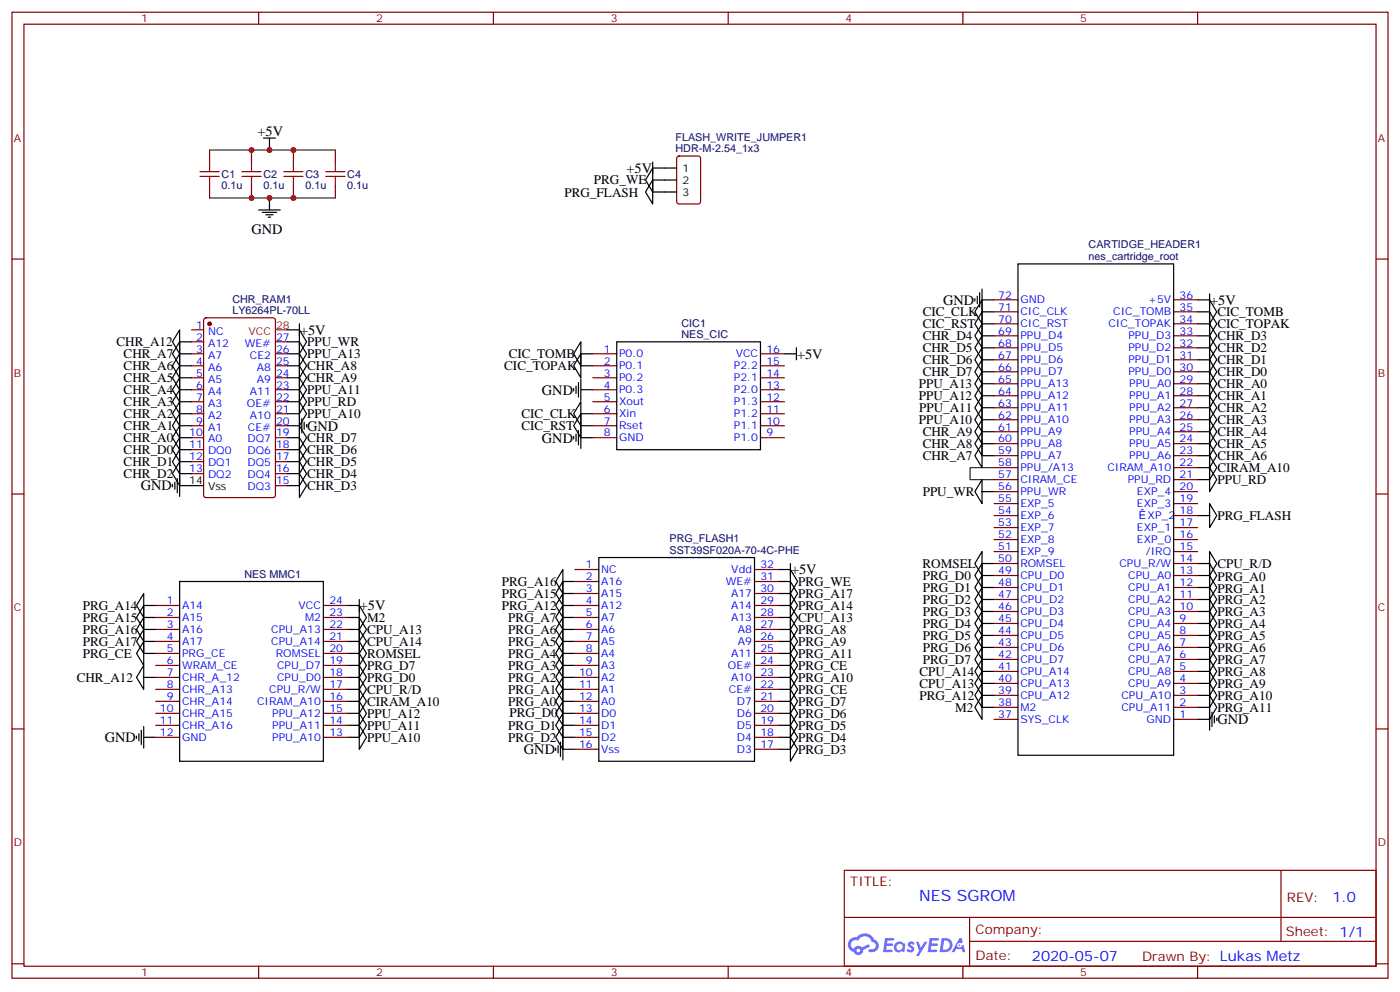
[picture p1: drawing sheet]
<svg xmlns="http://www.w3.org/2000/svg" width="412mm" height="292mm" viewBox="0 0 412 292" stroke-linecap="round" stroke-linejoin="round" font-family="sans-serif">
<g fill="none" stroke="#870000" stroke-width=".35">
<path d="M3.5 3.6h405.4v284.3h-405.4zM7.1 7.1h398.2v277.3h-398.2zM76.2 3.6v3.5M145.3 3.6v3.5M214.5 3.6v3.5M283.6 3.6v3.5M352.8 3.6v3.5M3.5 76.3h3.6M405.3 76.3h3.6M3.5 145.4h3.6M405.3 145.4h3.6M3.5 214.6h3.6"/>
<path d="M405.3 214.6h3.6M248.7 256.2h156.6v28.2h-156.6zM377.3 256.2v20.9M248.7 270h156.5M285.6 277.1h119.6M285.6 270v14.1M3.5 283.7h3.6M76.2 284.4v3.5M145.3 284.4v3.5M214.5 284.4v3.5M283.6 284.4v3.5M352.8 284.4v3.5"/>
<path d="M405.3 283.7h3.6"/>
</g>
<g fill="#5487ff">
<path d="M267.7 277.4a1.22 1.22 0 0 1 1.7 .2l-.4 .6a.47 .47 0 0 0-.3-.4 .47 .47 0 0 0-.5 .2l.1 .2a1.14 1.14 0 0 1 .8 1.8 1.14 1.14 0 0 1-1.9 0l-.2-.2 .5-.6 .7 .4a.29 .29 0 0 0 .3-.2 .29 .29 0 0 0-.2-.3 1.04 1.04 0 0 1-.6-1.7z"/>
<path d="M260.7 276.1h2.4l.3 .2-.2 .5-1.8 .1-.1 .8h1.5l.3 .4-.3 .3h-1.6l-.2 1.1 1.7 .1 .2 .3-.2 .3-2.6 .1z"/>
<path d="M273.8 276.1h2.4l.3 .2-.1 .5-1.8 .1-.2 .8h1.6l.3 .4-.4 .3h-1.6l-.1 1.1 1.7 .1 .2 .3-.2 .3-2.6 .1z"/>
<path d="M282.6 276.1h.7l.3 1.3-.6 .3a.69 .69 0 0 0-1 .3 .69 .69 0 0 0 .4 .9 .69 .69 0 0 0 .9-.6l.5-.2 .6 2.2h-.8l-.2-.9h-1.8l-.5 .9h-.8z"/>
<path d="M269.8 277.2h.8l.6 1.8 1.1-1.8h.9l-2.6 4.2h-.8l.9-1.6z"/>
<path d="M277.4 276.1l-.6 4.2h1.3a2.11 2.11 0 0 0 2.5-2.1 2.11 2.11 0 0 0-2.5-2.1zM278.1 276.8a1.39 1.39 0 0 1 1.7 1.5 1.39 1.39 0 0 1-1.8 1.2h-.3z"/>
<path d="M263.7 277.7a1.54 1.54 0 0 0-.1 2.2 1.54 1.54 0 0 0 2.2 .1l.6 .3 .3-2.3-.2-.3h-.4a1.49 1.49 0 0 0-2.4 0zM264 278.7a.94 .94 0 0 1 1.8 0 .94 .94 0 0 1-1.8 0z"/>
<path d="M250.4 276.5a2.18 2.18 0 0 0 1.1 3.7 1.44 1.44 0 0 0 1.6 .9 1.44 1.44 0 0 0 1.2-1.5l2-1-.5-.7-1.9 1a1.47 1.47 0 0 0-2.4 .4 1.39 1.39 0 0 1-.7-1.9 1.39 1.39 0 0 1 2-.5 2.12 2.12 0 0 1 2.2-1.3 2.12 2.12 0 0 1 1.9 1.7 1.14 1.14 0 0 1 1.1 1.4 1.14 1.14 0 0 1-1.7 .7 .43 .43 0 0 0-.5 .4 .43 .43 0 0 0 .4 .5 1.98 1.98 0 0 0 2.5-1.3 1.98 1.98 0 0 0-1.2-2.5 3.1 3.1 0 0 0-5.3-.7l-.9 .1zM252.3 279.8a.55 .55 0 0 1 1.1 0 .55 .55 0 0 1-1.1 0z"/>
<circle cx="282.6" cy="278.2" r=".26"/>
</g>
<path d="M61.7 44.2h37.1M61.7 58.3h37.1M292.8 137.7h-7v3.5h7" fill="none" stroke="#008700" stroke-width=".35"/>
<g fill="none" stroke="#000" stroke-width=".35">
<path d="M77.6 40.6h3.5M79.4 40.6v3.6M79.4 58.3v3.5M192.3 53v7l-2.2-3.5zM192.3 49.5v7l-2.2-3.5zM192.3 56.5h7M192.3 49.5h7M192.3 47.7v3.5M192.3 53h7M76.2 61.8h6.3M77.3 62.5h4.2M78.3 63.2h2.1"/>
<path d="M79 63.9h.7M299.9 77.7h45.8v144.6h-45.8zM52.9 97.1v7l-2.1-3.5zM84.7 97.1h3.5M88.2 97.1l2.1 3.5-2.1 3.5zM88.2 95.3v3.5M287.2 87.9v.7M287.9 87.2v2.1M288.6 86.1v4.3M289.3 91.8v7l-2.1-3.5zM289.3 88.3v7l-2.1-3.5zM289.3 98.8v7.1l-2.1-3.5z"/>
<path d="M289.3 95.3v7.1l-2.1-3.6zM289.3 95.3h3.5M289.3 91.8h3.5M289.3 88.3h3.5M289.3 85.1v6.3M289.3 98.8h3.5M352.8 95.3h3.5M352.8 91.8h3.5M352.8 88.3h3.5M352.8 98.8h3.5M356.3 91.8l2.1 3.5-2.1 3.5zM356.3 88.3l2.1 3.5-2.1 3.5z"/>
<path d="M356.3 98.8l2.1 3.6-2.1 3.5zM356.3 95.3l2.1 3.5-2.1 3.6zM356.3 86.5v3.5M52.9 118.3v7l-2.1-3.5zM52.9 114.7v7.1l-2.1-3.5zM52.9 111.2v7.1l-2.1-3.6zM52.9 107.7v7l-2.1-3.5zM52.9 104.1v7.1l-2.1-3.5zM52.9 100.6v7.1l-2.1-3.6zM52.9 104.1h3.5M52.9 118.3h3.5M52.9 114.7h3.5"/>
<path d="M52.9 111.2h3.5M52.9 107.7h3.5M52.9 100.6h3.5M84.7 104.1h3.5M84.7 118.3h3.5M84.7 114.7h3.5M84.7 111.2h3.5M84.7 107.7h3.5M84.7 100.6h3.5M88.2 100.6l2.1 3.5-2.1 3.6zM88.2 114.7l2.1 3.6-2.1 3.5zM88.2 118.3l2.1 3.5-2.1 3.5z"/>
<path d="M88.2 111.2l2.1 3.5-2.1 3.6zM88.2 107.7l2.1 3.5-2.1 3.5zM88.2 104.1l2.1 3.6-2.1 3.5zM169 114.4v.7M169.7 113.7v2.1M170.4 112.6v4.2M171.1 100.6v7.1l-2.1-3.6zM171.1 104.1v7.1l-2.1-3.5zM171.1 118.3v7l-2.1-3.5zM171.1 104.1h3.5M171.1 114.7h3.5M171.1 107.7h3.5"/>
<path d="M171.1 111.5v6.4M181.7 100.6h42.3v31.8h-42.3zM231.1 104.1h3.5M234.6 102.4v3.5M289.3 109.4v7.1l-2.1-3.5zM289.3 105.9v7.1l-2.1-3.6zM289.3 102.4v7l-2.1-3.5zM289.3 116.5v7l-2.1-3.5zM289.3 113v7l-2.1-3.5zM289.3 113h3.5M289.3 109.4h3.5M289.3 105.9h3.5"/>
<path d="M289.3 102.4h3.5M289.3 116.5h3.5M352.8 113h3.5M352.8 109.4h3.5M352.8 105.9h3.5M352.8 102.4h3.5M352.8 116.5h3.5M356.3 105.9l2.1 3.5-2.1 3.6zM356.3 102.4l2.1 3.5-2.1 3.5zM356.3 109.4l2.1 3.6-2.1 3.5zM356.3 113l2.1 3.5-2.1 3.5zM356.3 116.5l2.1 3.5-2.1 3.5z"/>
<path d="M52.9 125.3v7.1l-2.1-3.6zM52.9 121.8v7l-2.1-3.5zM52.9 135.9v7l-2.1-3.5zM52.9 132.4v7l-2.1-3.5zM52.9 128.8v7.1l-2.1-3.5zM52.9 125.3h3.5M52.9 121.8h3.5M52.9 128.8h3.5M52.9 132.4h3.5M52.9 135.9h3.5M52.9 139.4h3.5M52.9 139.8v6.3"/>
<path d="M84.7 125.3h3.5M84.7 121.8h3.5M84.7 128.8h3.5M84.7 132.4h3.5M84.7 135.9h3.5M84.7 139.4h3.5M88.2 125.3l2.1 3.5-2.1 3.6zM88.2 128.8l2.1 3.6-2.1 3.5zM88.2 132.4l2.1 3.5-2.1 3.5zM88.2 135.9l2.1 3.5-2.1 3.5zM88.2 139.4l2.1 3.5-2.1 3.6zM88.2 122.1v6.4"/>
<path d="M88.9 123.2v4.2M89.6 124.2v2.2M90.3 125v.7M169 128.5v.7M169.7 127.8v2.1M170.4 126.7v4.3M171.1 121.8v7l-2.1-3.5zM171.1 125.3h3.5M171.1 121.8h3.5M171.1 128.8h3.5M171.1 125.7v6.3M289.3 130.6v7.1l-2.1-3.6z"/>
<path d="M289.3 127.1v7l-2.1-3.5zM289.3 123.5v7.1l-2.1-3.5zM289.3 120v7.1l-2.1-3.6zM289.3 120h3.5M289.3 123.5h3.5M289.3 127.1h3.5M289.3 130.6h3.5M289.3 134.1h3.5M352.8 137.7h3.5M352.8 120h3.5M352.8 123.5h3.5M352.8 127.1h3.5"/>
<path d="M352.8 130.6h3.5M352.8 134.1h3.5M356.3 137.7l2.1 3.5-2.1 3.5zM356.3 134.1l2.1 3.6-2.1 3.5zM356.3 120l2.1 3.5-2.1 3.6zM356.3 123.5l2.1 3.6-2.1 3.5zM356.3 127.1l2.1 3.5-2.1 3.5zM356.3 130.6l2.1 3.5-2.1 3.6zM50.8 142.6v.7M51.5 141.9v2.1M52.2 140.8v4.3M52.9 142.9h7.1"/>
<path d="M84.7 142.9h3.5M289.3 141.2v7l-2.1-3.5zM289.3 144.7h3.5M352.8 151.8h3.5M352.8 141.2h3.5M356.3 148.2l2.1 3.6-2.1 3.5zM42.3 174.7v7.1l-2.1-3.6zM42.3 178.2v7.1l-2.1-3.5zM42.3 178.2h3.6M52.9 171.2h42.3v52.9h-42.3zM102.3 178.2h3.5M105.8 178.2l2.1 3.6-2.1 3.5z"/>
<path d="M105.8 176.5v3.5M165.8 167.6v7.1l-2.1-3.5zM165.8 171.2v7l-2.1-3.5zM165.8 174.7v7.1l-2.1-3.6zM165.8 178.2v7.1l-2.1-3.5zM165.8 171.2h3.5M165.8 174.7h3.5M165.8 178.2h3.5M176.4 164.1h45.8v60h-45.8zM229.3 171.2h3.5M229.3 174.7h3.5M229.3 178.2h3.5"/>
<path d="M229.3 167.6h3.5M232.8 167.6l2.1 3.6-2.1 3.5zM232.8 171.2l2.1 3.5-2.1 3.5zM232.8 174.7l2.1 3.5-2.1 3.6zM232.8 178.2l2.1 3.6-2.1 3.5zM232.8 165.9v3.5M289.3 162.3v7.1l-2.1-3.5zM289.3 165.9v7l-2.1-3.5zM289.3 180v7l-2.1-3.5zM289.3 176.5v7l-2.1-3.5zM289.3 172.9v7.1l-2.1-3.5zM289.3 169.4v7.1l-2.1-3.6z"/>
<path d="M289.3 165.9h3.5M289.3 169.4h3.5M289.3 180h3.5M289.3 176.5h3.5M289.3 172.9h3.5M352.8 165.9h3.5M352.8 169.4h3.5M352.8 180h3.5M352.8 176.5h3.5M352.8 172.9h3.5M356.3 162.3l2.1 3.6-2.1 3.5zM356.3 180l2.1 3.5-2.1 3.5z"/>
<path d="M356.3 176.5l2.1 3.5-2.1 3.5zM356.3 172.9l2.1 3.6-2.1 3.5zM356.3 169.4l2.1 3.5-2.1 3.6zM356.3 165.9l2.1 3.5-2.1 3.5zM42.3 188.8v7.1l-2.1-3.6zM42.3 195.9v7l-2.1-3.5zM42.3 185.3v7l-2.1-3.5zM42.3 181.8v7l-2.1-3.5zM42.3 199.4h3.6M42.3 181.8h3.6M42.3 185.3h3.6M42.3 188.8h3.6"/>
<path d="M42.3 192.3h3.6M102.3 199.4h3.5M102.3 181.8h3.5M102.3 185.3h3.5M102.3 188.8h3.5M102.3 192.3h3.5M102.3 195.9h3.5M105.8 199.4l2.1 3.5-2.1 3.5zM105.8 188.8l2.1 3.5-2.1 3.6zM105.8 192.3l2.1 3.6-2.1 3.5zM105.8 195.9l2.1 3.5-2.1 3.5zM105.8 181.8l2.1 3.5-2.1 3.5z"/>
<path d="M105.8 185.3l2.1 3.5-2.1 3.5zM165.8 199.4v7l-2.1-3.5zM165.8 195.9v7l-2.1-3.5zM165.8 192.3v7.1l-2.1-3.5zM165.8 188.8v7.1l-2.1-3.6zM165.8 185.3v7l-2.1-3.5zM165.8 181.8v7l-2.1-3.5zM165.8 199.4h3.5M165.8 181.8h3.5M165.8 185.3h3.5M165.8 188.8h3.5M165.8 192.3h3.5"/>
<path d="M165.8 195.9h3.5M229.3 199.4h3.5M229.3 181.8h3.5M229.3 185.3h3.5M229.3 188.8h3.5M229.3 192.3h3.5M229.3 195.9h3.5M232.8 195.9l2.1 3.5-2.1 3.5zM232.8 181.8l2.1 3.5-2.1 3.5zM232.8 185.3l2.1 3.5-2.1 3.5zM232.8 188.8l2.1 3.5-2.1 3.6zM232.8 199.4l2.1 3.5-2.1 3.5z"/>
<path d="M232.8 192.3l2.1 3.6-2.1 3.5zM289.3 194.1v7.1l-2.1-3.6zM289.3 190.6v7l-2.1-3.5zM289.3 187v7.1l-2.1-3.5zM289.3 183.5v7.1l-2.1-3.6zM289.3 197.6v7.1l-2.1-3.5zM289.3 197.6h3.5M289.3 194.1h3.5M289.3 190.6h3.5M289.3 187h3.5M289.3 183.5h3.5M352.8 197.6h3.5"/>
<path d="M352.8 194.1h3.5M352.8 190.6h3.5M352.8 187h3.5M352.8 183.5h3.5M356.3 197.6l2.1 3.6-2.1 3.5zM356.3 194.1l2.1 3.5-2.1 3.6zM356.3 190.6l2.1 3.5-2.1 3.5zM356.3 187l2.1 3.6-2.1 3.5zM356.3 183.5l2.1 3.5-2.1 3.6zM40.2 216.7v.7M40.9 216v2.1M41.6 214.9v4.2"/>
<path d="M42.3 217h3.6M42.3 213.9v6.3M102.3 202.9h3.5M102.3 206.4h3.5M102.3 210h3.5M102.3 213.5h3.5M102.3 217h3.5M105.8 202.9l2.1 3.5-2.1 3.6zM105.8 206.4l2.1 3.6-2.1 3.5zM105.8 210l2.1 3.5-2.1 3.5zM105.8 213.5l2.1 3.5-2.1 3.6zM164.4 219.5v2.1"/>
<path d="M165.1 218.4v4.3M165.8 213.5v7.1l-2.1-3.6zM165.8 210v7l-2.1-3.5zM165.8 206.4v7.1l-2.1-3.5zM165.8 202.9v7.1l-2.1-3.6zM165.8 202.9h3.5M165.8 217.4v6.3M165.8 206.4h3.5M165.8 210h3.5M165.8 213.5h3.5M165.8 217h3.5M229.3 202.9h3.5"/>
<path d="M229.3 206.4h3.5M229.3 210h3.5M229.3 213.5h3.5M229.3 217h3.5M232.8 202.9l2.1 3.5-2.1 3.6zM232.8 206.4l2.1 3.6-2.1 3.5zM232.8 210l2.1 3.5-2.1 3.5zM232.8 213.5l2.1 3.5-2.1 3.6zM232.8 217l2.1 3.6-2.1 3.5zM289.3 204.7v7l-2.1-3.5zM289.3 201.2v7l-2.1-3.5zM289.3 208.2h3.5"/>
<path d="M289.3 201.2h3.5M289.3 204.7h3.5M352.8 208.2h3.5M352.8 211.7h3.5M352.8 201.2h3.5M352.8 204.7h3.5M356.3 204.7l2.1 3.5-2.1 3.5zM356.3 201.2l2.1 3.5-2.1 3.5zM356.3 208.6v6.3M357 209.6v4.3M357.7 210.7v2.1M358.4 211.4v.7"/>
<path d="M163.7 220.2v.7M165.8 220.6h3.5M229.3 220.6h3.5"/>
</g>
<g fill="none" stroke="#870000" stroke-width=".35">
<path d="M61.7 44.2v3.5M61.7 54.8v3.5M74.1 44.2v3.5M74.1 54.8v3.5M86.4 44.2v3.5M86.4 54.8v3.5M98.8 44.2v3.5M98.8 54.8v3.5M199.6 46.1l.4-.2h5.7l.6 .5 .1 12.9-.5 .7h-5.9l-.6-.4-.1-13zM56.4 97.1h3.6M60.2 93.8l.5-.2h19.7l.7 .4v51.8l-.4 .6-20 .1-.7-.5v-51.7zM292.8 98.8h7.1"/>
<path d="M292.8 95.3h7.1M292.8 91.8h7.1M292.8 88.3h7.1M345.7 98.8h7.1M345.7 95.3h7.1M345.7 91.8h7.1M345.7 88.3h7.1M56.4 100.6h3.6M56.4 104.1h3.6M56.4 107.7h3.6M56.4 111.2h3.6M56.4 114.7h3.6"/>
<path d="M56.4 118.3h3.6M81.1 100.6h3.6M81.1 104.1h3.6M81.1 107.7h3.6M81.1 111.2h3.6M81.1 114.7h3.6M81.1 118.3h3.6M174.6 104.1h7.1M174.6 107.7h7.1M174.6 111.2h7.1M174.6 114.7h7.1M174.6 118.3h7.1"/>
<path d="M224 104.1h7.1M224 107.7h7.1M224 111.2h7.1M224 114.7h7.1M224 118.3h7.1M292.8 116.5h7.1M292.8 113h7.1M292.8 109.4h7.1M292.8 105.9h7.1M292.8 102.4h7.1M345.7 116.5h7.1M345.7 113h7.1"/>
<path d="M345.7 109.4h7.1M345.7 105.9h7.1M345.7 102.4h7.1M56.4 121.8h3.6M56.4 125.3h3.6M56.4 128.8h3.6M56.4 132.4h3.6M56.4 135.9h3.6M56.4 139.4h3.6M81.1 121.8h3.6M81.1 125.3h3.6M81.1 128.8h3.6"/>
<path d="M81.1 132.4h3.6M81.1 135.9h3.6M81.1 139.4h3.6M174.6 121.8h7.1M174.6 125.3h7.1M174.6 128.8h7.1M224 121.8h7.1M224 125.3h7.1M224 128.8h7.1M292.8 137.7h7.1M292.8 134.1h7.1M292.8 130.6h7.1"/>
<path d="M292.8 127.1h7.1M292.8 123.5h7.1M292.8 120h7.1M345.7 137.7h7.1M345.7 134.1h7.1M345.7 130.6h7.1M345.7 127.1h7.1M345.7 123.5h7.1M345.7 120h7.1M81.1 142.9h3.6M292.8 158.8h7.1M292.8 155.3h7.1"/>
<path d="M292.8 151.8h7.1M292.8 148.2h7.1M292.8 144.7h7.1M292.8 141.2h7.1M345.7 158.8h7.1M345.7 155.3h7.1M345.7 151.8h7.1M345.7 148.2h7.1M345.7 144.7h7.1M345.7 141.2h7.1M45.9 178.2h7M95.2 178.2h7.1"/>
<path d="M169.3 167.6h7.1M169.3 171.2h7.1M169.3 174.7h7.1M169.3 178.2h7.1M222.2 167.6h7.1M222.2 171.2h7.1M222.2 174.7h7.1M222.2 178.2h7.1M292.8 180h7.1M292.8 176.5h7.1M292.8 172.9h7.1M292.8 169.4h7.1"/>
<path d="M292.8 165.9h7.1M292.8 162.3h7.1M345.7 180h7.1M345.7 176.5h7.1M345.7 172.9h7.1M345.7 169.4h7.1M345.7 165.9h7.1M345.7 162.3h7.1M45.9 181.8h7M45.9 185.3h7M45.9 188.8h7M45.9 192.3h7"/>
<path d="M45.9 195.9h7M45.9 199.4h7M95.2 181.8h7.1M95.2 185.3h7.1M95.2 188.8h7.1M95.2 192.3h7.1M95.2 195.9h7.1M95.2 199.4h7.1M169.3 181.8h7.1M169.3 185.3h7.1M169.3 188.8h7.1M169.3 192.3h7.1"/>
<path d="M169.3 195.9h7.1M169.3 199.4h7.1M222.2 181.8h7.1M222.2 185.3h7.1M222.2 188.8h7.1M222.2 192.3h7.1M222.2 195.9h7.1M222.2 199.4h7.1M292.8 197.6h7.1M292.8 194.1h7.1M292.8 190.6h7.1M292.8 187h7.1"/>
<path d="M292.8 183.5h7.1M345.7 197.6h7.1M345.7 194.1h7.1M345.7 190.6h7.1M345.7 187h7.1M345.7 183.5h7.1M45.9 202.9h7M45.9 206.4h7M45.9 210h7M45.9 213.5h7M45.9 217h7M95.2 202.9h7.1"/>
<path d="M95.2 206.4h7.1M95.2 210h7.1M95.2 213.5h7.1M95.2 217h7.1M169.3 202.9h7.1M169.3 206.4h7.1M169.3 210h7.1M169.3 213.5h7.1M169.3 217h7.1M222.2 202.9h7.1M222.2 206.4h7.1M222.2 210h7.1"/>
<path d="M222.2 213.5h7.1M222.2 217h7.1M292.8 211.7h7.1M292.8 208.2h7.1M292.8 204.7h7.1M292.8 201.2h7.1M345.7 211.7h7.1M345.7 208.2h7.1M345.7 204.7h7.1M345.7 201.2h7.1M169.3 220.6h7.1M222.2 220.6h7.1"/>
</g>
<circle cx="61.7" cy="95.3" r=".53" fill="#870000" stroke="#870000" stroke-width=".35"/>
<path d="M81.1 97.1h3.6" fill="none" stroke="#f00" stroke-width=".35"/>
<g fill="none" stroke="#a10000" stroke-width=".35">
<path d="M58.9 51.9h5.7M58.9 50.5h5.7M61.7 47.7v2.8M61.7 51.9v2.9M71.3 51.9h5.6M71.3 50.5h5.6M74.1 47.7v2.8M74.1 51.9v2.9M83.6 51.9h5.7M83.6 50.5h5.7M86.4 47.7v2.8M86.4 51.9v2.9"/>
<path d="M96 51.9h5.6M96 50.5h5.6M98.8 47.7v2.8M98.8 51.9v2.9"/>
</g>
<g fill="#c00">
<circle cx="74.1" cy="44.2" r=".88"/>
<circle cx="86.4" cy="44.2" r=".88"/>
<circle cx="79.4" cy="44.2" r=".88"/>
<circle cx="79.4" cy="58.3" r=".88"/>
<circle cx="86.4" cy="58.3" r=".88"/>
<circle cx="74.1" cy="58.3" r=".88"/>
</g>
<text font-size="4.6" fill="#00f" x="270.8" y="265.2">NES SGROM</text>
<g font-size="4.2">
<text x="75.8" y="39.9">+5V</text>
<text x="184.5" y="50.9">+5V</text>
<text x="74.1" y="68.9">GND</text>
<text x="277.8" y="89.7">GND</text>
<text x="356.5" y="89.7">+5V</text>
<text x="88.4" y="98.5">+5V</text>
<text x="234.8" y="105.6">+5V</text>
<text x="159.6" y="116.2">GND</text>
<text x="90.5" y="126.7">GND</text>
<text x="159.6" y="130.3">GND</text>
<text x="41.5" y="144.4">GND</text>
<text x="233" y="169.1">+5V</text>
<text x="106" y="179.7">+5V</text>
<text x="358.6" y="213.2">GND</text>
<text x="30.9" y="218.5">GND</text>
<text x="154.3" y="222">GND</text>
</g>
<g font-size="4.2" fill="#00f">
<text x="392.5" y="265.4">1.0</text>
<text x="304" y="282.8">2020-05-07</text>
</g>
<g font-size="3.9">
<text x="166.3" y="58">PRG_FLASH</text>
<text x="174.9" y="54.2">PRG_WE</text>
<text x="271.8" y="93.1">CIC_CLK</text>
<text x="358.6" y="93.1">CIC_TOMB</text>
<text x="34.3" y="101.9">CHR_A12</text>
<text x="90.5" y="101.9">PPU_WR</text>
<text x="271.8" y="96.6">CIC_RST</text>
<text x="271.8" y="100.2">CHR_D4</text>
<text x="358.6" y="96.6">CIC_TOPAK</text>
<text x="358.6" y="100.2">CHR_D3</text>
<text x="36.4" y="105.4">CHR_A7</text>
<text x="90.5" y="105.4">PPU_A13</text>
<text x="149.8" y="105.5">CIC_TOMB</text>
<text x="271.8" y="107.2">CHR_D6</text>
<text x="271.8" y="103.7">CHR_D5</text>
<text x="358.6" y="107.2">CHR_D1</text>
<text x="358.6" y="103.7">CHR_D2</text>
<text x="36.4" y="112.5">CHR_A5</text>
<text x="36.4" y="109">CHR_A6</text>
<text x="90.5" y="112.5">CHR_A9</text>
<text x="90.5" y="109">CHR_A8</text>
<text x="148.5" y="108.9">CIC_TOPAK</text>
<text x="271.8" y="110.8">CHR_D7</text>
<text x="358.6" y="110.7">CHR_D0</text>
<text x="36.4" y="116">CHR_A4</text>
<text x="36.4" y="119.6">CHR_A3</text>
<text x="90.5" y="119.6">PPU_RD</text>
<text x="90.5" y="116">PPU_A11</text>
<text x="270.6" y="114.3">PPU_A13</text>
<text x="270.6" y="117.8">PPU_A12</text>
<text x="358.6" y="114.3">CHR_A0</text>
<text x="358.6" y="117.8">CHR_A1</text>
<text x="36.4" y="123.1">CHR_A2</text>
<text x="90.5" y="123.1">PPU_A10</text>
<text x="153.6" y="123.1">CIC_CLK</text>
<text x="270.6" y="124.8">PPU_A10</text>
<text x="270.7" y="121.3">PPU_A11</text>
<text x="358.6" y="121.3">CHR_A2</text>
<text x="358.6" y="124.8">CHR_A3</text>
<text x="36.4" y="130.2">CHR_A0</text>
<text x="36.4" y="126.6">CHR_A1</text>
<text x="90.5" y="130.2">CHR_D7</text>
<text x="153.6" y="126.6">CIC_RST</text>
<text x="271.8" y="131.9">CHR_A8</text>
<text x="271.8" y="128.4">CHR_A9</text>
<text x="358.6" y="128.4">CHR_A4</text>
<text x="358.6" y="131.9">CHR_A5</text>
<text x="36.4" y="137.2">CHR_D1</text>
<text x="36.4" y="133.7">CHR_D0</text>
<text x="90.5" y="133.7">CHR_D6</text>
<text x="90.5" y="137.2">CHR_D5</text>
<text x="271.8" y="135.4">CHR_A7</text>
<text x="358.6" y="135.4">CHR_A6</text>
<text x="36.4" y="140.7">CHR_D2</text>
<text x="90.5" y="140.7">CHR_D4</text>
<text x="358.6" y="142.5">PPU_RD</text>
<text x="358.6" y="139">CIRAM_A10</text>
<text x="90.5" y="144.3">CHR_D3</text>
<text x="271.8" y="146">PPU_WR</text>
<text x="358.6" y="153.2">PRG_FLASH</text>
<text x="271.7" y="167.2">ROMSEL</text>
<text x="358.6" y="167.2">CPU_R/D</text>
<text x="147.8" y="172.5">PRG_A16</text>
<text x="235.1" y="172.5">PRG_WE</text>
<text x="271.8" y="170.7">PRG_D0</text>
<text x="358.6" y="170.9">PRG_A0</text>
<text x="24.4" y="179.5">PRG_A14</text>
<text x="147.8" y="176">PRG_A15</text>
<text x="147.8" y="179.5">PRG_A12</text>
<text x="235.1" y="176">PRG_A17</text>
<text x="235.1" y="179.5">PRG_A14</text>
<text x="271.8" y="177.8">PRG_D2</text>
<text x="271.8" y="174.3">PRG_D1</text>
<text x="358.6" y="177.9">PRG_A2</text>
<text x="358.6" y="174.4">PRG_A1</text>
<text x="24.4" y="183.1">PRG_A15</text>
<text x="108.1" y="183">M2</text>
<text x="149.7" y="183.1">PRG_A7</text>
<text x="235.1" y="183.1">CPU_A13</text>
<text x="271.8" y="184.8">PRG_D4</text>
<text x="271.8" y="181.3">PRG_D3</text>
<text x="358.6" y="185">PRG_A4</text>
<text x="358.6" y="181.5">PRG_A3</text>
<text x="24.4" y="190.1">PRG_A17</text>
<text x="24.4" y="186.5">PRG_A16</text>
<text x="108.1" y="186.6">CPU_A13</text>
<text x="108.1" y="190.1">CPU_A14</text>
<text x="149.7" y="190.1">PRG_A5</text>
<text x="149.7" y="186.6">PRG_A6</text>
<text x="235.1" y="186.6">PRG_A8</text>
<text x="235.1" y="190.1">PRG_A9</text>
<text x="271.8" y="191.9">PRG_D6</text>
<text x="271.8" y="188.4">PRG_D5</text>
<text x="358.6" y="188.5">PRG_A5</text>
<text x="24.4" y="193.6">PRG_CE</text>
<text x="108.1" y="193.7">ROMSEL</text>
<text x="108.1" y="197.1">PRG_D7</text>
<text x="149.7" y="197.2">PRG_A3</text>
<text x="149.7" y="193.6">PRG_A4</text>
<text x="235.1" y="193.7">PRG_A11</text>
<text x="235.1" y="197.2">PRG_CE</text>
<text x="271.8" y="195.4">PRG_D7</text>
<text x="358.6" y="195.6">PRG_A7</text>
<text x="358.6" y="192">PRG_A6</text>
<text x="22.6" y="200.7">CHR_A12</text>
<text x="108.1" y="200.6">PRG_D0</text>
<text x="149.7" y="200.7">PRG_A2</text>
<text x="235.1" y="200.7">PRG_A10</text>
<text x="270.9" y="198.9">CPU_A14</text>
<text x="270.9" y="202.5">CPU_A13</text>
<text x="358.6" y="202.6">PRG_A9</text>
<text x="358.6" y="199.1">PRG_A8</text>
<text x="108.1" y="204.2">CPU_R/D</text>
<text x="108.1" y="207.8">CIRAM_A10</text>
<text x="149.7" y="207.8">PRG_A0</text>
<text x="149.7" y="204.2">PRG_A1</text>
<text x="235.1" y="204.2">PRG_CE</text>
<text x="235.1" y="207.8">PRG_D7</text>
<text x="270.9" y="206">PRG_A12</text>
<text x="281.4" y="209.5">M2</text>
<text x="358.6" y="209.7">PRG_A11</text>
<text x="358.6" y="206.2">PRG_A10</text>
<text x="108.1" y="211.3">PPU_A12</text>
<text x="108.1" y="214.8">PPU_A11</text>
<text x="149.7" y="214.8">PRG_D1</text>
<text x="150.1" y="211.2">PRG_D0</text>
<text x="235.1" y="211.3">PRG_D6</text>
<text x="235.1" y="214.8">PRG_D5</text>
<text x="108.1" y="218.4">PPU_A10</text>
<text x="149.7" y="218.4">PRG_D2</text>
<text x="235.1" y="218.4">PRG_D4</text>
<text x="235.1" y="221.9">PRG_D3</text>
</g>
<g font-size="3.9" fill="#800">
<text x="250.5" y="260.8">TITLE:</text>
<text x="379.1" y="265.4">REV:</text>
<text x="287.4" y="275">Company:</text>
<text x="378.7" y="275.6">Sheet: 1/1</text>
<text x="287.4" y="282.6">Date:</text>
<text x="336.4" y="282.7">Drawn By: Lukas Metz</text>
</g>
<g font-size="3.2" fill="#800">
<text x="41.6" y="6.6">1</text>
<text x="110.8" y="6.6">2</text>
<text x="179.9" y="6.6">3</text>
<text x="249.1" y="6.6">4</text>
<text x="318.2" y="6.6">5</text>
<text x="4.1" y="41.7">A</text>
<text x="405.9" y="41.7">A</text>
<text x="4.1" y="110.8">B</text>
<text x="405.9" y="110.8">B</text>
<text x="4.1" y="180">C</text>
<text x="405.9" y="180">C</text>
<text x="4.1" y="249.1">D</text>
<text x="405.9" y="249.1">D</text>
<text x="41.6" y="287.4">1</text>
<text x="110.8" y="287.4">2</text>
<text x="179.9" y="287.4">3</text>
<text x="249.1" y="287.4">4</text>
<text x="318.2" y="287.4">5</text>
</g>
<g font-size="3.2" fill="#000080">
<text x="199" y="41.5">FLASH_WRITE_JUMPER1</text>
<text x="199" y="44.9">HDR-M-2.54_1x3</text>
<text x="65.3" y="52.3">C1</text>
<text x="77.6" y="52.3">C2</text>
<text x="90" y="52.3">C3</text>
<text x="102.3" y="52.3">C4</text>
<text x="65.3" y="55.7">0.1u</text>
<text x="77.6" y="55.7">0.1u</text>
<text x="90" y="55.7">0.1u</text>
<text x="102.3" y="55.7">0.1u</text>
<text x="320.7" y="76.6">nes_cartridge_root</text>
<text x="320.7" y="73.1">CARTIDGE_HEADER1</text>
<text x="68.5" y="89.1">CHR_RAM1</text>
<text x="68.5" y="92.5">LY6264PL-70LL</text>
<text x="200.7" y="99.6">NES_CIC</text>
<text x="200.7" y="96.2">CIC1</text>
<text x="197.2" y="159.6">PRG_FLASH1</text>
<text x="197.2" y="163.1">SST39SF020A-70-4C-PHE</text>
<text x="72" y="170.1">NES MMC1</text>
</g>
<g font-size="3.2">
<text x="201.1" y="50.5">1</text>
<text x="201.1" y="57.6">3</text>
<text x="201.1" y="54">2</text>
<text x="55.8" y="142.6">14</text>
<text x="61.3" y="144.4">Vss</text>
</g>
<g font-size="3.2" fill="#00f">
<text x="294.1" y="87.9">72</text>
<text x="300.6" y="89.3">GND</text>
<text x="338.2" y="89.3">+5V</text>
<text x="347.5" y="87.9">36</text>
<text x="294.1" y="95">70</text>
<text x="294.1" y="91.4">71</text>
<text x="300.6" y="92.9">CIC_CLK</text>
<text x="327.9" y="92.9">CIC_TOMB</text>
<text x="347.5" y="95">34</text>
<text x="347.5" y="91.4">35</text>
<text x="57.8" y="96.7">1</text>
<text x="57.8" y="100.3">2</text>
<text x="61.3" y="98.5">NC</text>
<text x="81.3" y="100.3">27</text>
<text x="294.1" y="98.5">69</text>
<text x="300.6" y="99.9">PPU_D4</text>
<text x="300.6" y="96.4">CIC_RST</text>
<text x="326.5" y="96.4">CIC_TOPAK</text>
<text x="332.4" y="99.9">PPU_D3</text>
<text x="347.5" y="98.5">33</text>
<text x="57.8" y="103.8">3</text>
<text x="57.8" y="107.3">4</text>
<text x="61.3" y="102">A12</text>
<text x="61.3" y="105.6">A7</text>
<text x="72.1" y="102">WE#</text>
<text x="73.6" y="105.6">CE2</text>
<text x="81.3" y="107.3">25</text>
<text x="81.3" y="103.8">26</text>
<text x="177.9" y="103.8">1</text>
<text x="177.9" y="107.3">2</text>
<text x="182.4" y="105.2">P0.0</text>
<text x="216.7" y="105.2">VCC</text>
<text x="225.8" y="107.3">15</text>
<text x="225.8" y="103.8">16</text>
<text x="294.1" y="105.6">67</text>
<text x="294.1" y="102">68</text>
<text x="300.6" y="107">PPU_D6</text>
<text x="300.6" y="103.4">PPU_D5</text>
<text x="332.4" y="107">PPU_D1</text>
<text x="332.4" y="103.4">PPU_D2</text>
<text x="347.5" y="105.6">31</text>
<text x="347.5" y="102">32</text>
<text x="57.8" y="110.8">5</text>
<text x="61.3" y="109.1">A6</text>
<text x="61.3" y="112.6">A5</text>
<text x="75.6" y="112.6">A9</text>
<text x="75.6" y="109.1">A8</text>
<text x="81.3" y="110.8">24</text>
<text x="177.9" y="110.8">3</text>
<text x="182.4" y="108.7">P0.1</text>
<text x="182.4" y="112.3">P0.2</text>
<text x="216.2" y="112.3">P2.1</text>
<text x="216.2" y="108.7">P2.2</text>
<text x="225.8" y="110.8">14</text>
<text x="294.1" y="112.6">65</text>
<text x="294.1" y="109.1">66</text>
<text x="300.6" y="110.5">PPU_D7</text>
<text x="332.4" y="110.5">PPU_D0</text>
<text x="347.5" y="112.6">29</text>
<text x="347.5" y="109.1">30</text>
<text x="57.8" y="114.4">6</text>
<text x="57.8" y="117.9">7</text>
<text x="61.3" y="116.1">A4</text>
<text x="61.3" y="119.7">A3</text>
<text x="72.7" y="119.7">OE#</text>
<text x="73.6" y="116.1">A11</text>
<text x="81.3" y="117.9">22</text>
<text x="81.3" y="114.4">23</text>
<text x="177.9" y="114.4">4</text>
<text x="177.9" y="117.9">5</text>
<text x="182.4" y="115.8">P0.3</text>
<text x="182.4" y="119.3">Xout</text>
<text x="216.2" y="119.3">P1.3</text>
<text x="216.2" y="115.8">P2.0</text>
<text x="225.8" y="117.9">12</text>
<text x="225.8" y="114.4">13</text>
<text x="294.1" y="119.7">63</text>
<text x="294.1" y="116.1">64</text>
<text x="300.6" y="117.5">PPU_A12</text>
<text x="300.6" y="114">PPU_A13</text>
<text x="332.7" y="117.5">PPU_A1</text>
<text x="332.7" y="114">PPU_A0</text>
<text x="347.5" y="119.7">27</text>
<text x="347.5" y="116.1">28</text>
<text x="57.8" y="121.4">8</text>
<text x="57.8" y="125">9</text>
<text x="61.3" y="123.2">A2</text>
<text x="73.6" y="123.2">A10</text>
<text x="81.3" y="125">20</text>
<text x="81.3" y="121.4">21</text>
<text x="177.9" y="121.4">6</text>
<text x="177.9" y="125">7</text>
<text x="182.4" y="122.8">Xin</text>
<text x="216.2" y="122.8">P1.2</text>
<text x="225.8" y="125">10</text>
<text x="225.8" y="121.4">11</text>
<text x="294.1" y="123.2">62</text>
<text x="300.6" y="124.6">PPU_A10</text>
<text x="300.6" y="121.1">PPU_A11</text>
<text x="332.7" y="124.6">PPU_A3</text>
<text x="332.7" y="121.1">PPU_A2</text>
<text x="347.5" y="123.2">26</text>
<text x="55.8" y="128.5">10</text>
<text x="61.3" y="126.7">A1</text>
<text x="61.3" y="130.2">A0</text>
<text x="72.9" y="130.2">DQ7</text>
<text x="73" y="126.7">CE#</text>
<text x="81.3" y="128.5">19</text>
<text x="177.9" y="128.5">8</text>
<text x="182.4" y="126.4">Rset</text>
<text x="182.4" y="129.9">GND</text>
<text x="216.2" y="129.9">P1.0</text>
<text x="216.2" y="126.4">P1.1</text>
<text x="225.8" y="128.5">9</text>
<text x="294.1" y="130.2">60</text>
<text x="294.1" y="126.7">61</text>
<text x="300.6" y="131.7">PPU_A8</text>
<text x="300.6" y="128.1">PPU_A9</text>
<text x="332.7" y="131.7">PPU_A5</text>
<text x="332.7" y="128.1">PPU_A4</text>
<text x="347.5" y="130.2">24</text>
<text x="347.5" y="126.7">25</text>
<text x="55.8" y="132">11</text>
<text x="55.8" y="135.5">12</text>
<text x="61.3" y="133.8">DQ0</text>
<text x="61.3" y="137.3">DQ1</text>
<text x="72.9" y="137.3">DQ5</text>
<text x="72.9" y="133.8">DQ6</text>
<text x="81.3" y="135.5">17</text>
<text x="81.3" y="132">18</text>
<text x="294.1" y="137.3">58</text>
<text x="294.1" y="133.8">59</text>
<text x="300.6" y="135.2">PPU_A7</text>
<text x="332.7" y="135.2">PPU_A6</text>
<text x="347.5" y="137.3">22</text>
<text x="347.5" y="133.8">23</text>
<text x="55.8" y="139.1">13</text>
<text x="61.3" y="140.8">DQ2</text>
<text x="72.9" y="140.8">DQ4</text>
<text x="81.3" y="142.6">15</text>
<text x="81.3" y="139.1">16</text>
<text x="294.1" y="140.8">57</text>
<text x="300.6" y="142.2">CIRAM_CE</text>
<text x="300.6" y="138.7">PPU_/A13</text>
<text x="326.2" y="138.7">CIRAM_A10</text>
<text x="332.2" y="142.2">PPU_RD</text>
<text x="347.5" y="140.8">21</text>
<text x="72.9" y="144.4">DQ3</text>
<text x="294.1" y="147.9">55</text>
<text x="294.1" y="144.4">56</text>
<text x="300.6" y="149.3">EXP_5</text>
<text x="300.6" y="145.8">PPU_WR</text>
<text x="334.9" y="149.3">EXP_3</text>
<text x="334.9" y="145.8">EXP_4</text>
<text x="347.5" y="147.9">19</text>
<text x="347.5" y="144.4">20</text>
<text x="294.1" y="154.9">53</text>
<text x="294.1" y="151.4">54</text>
<text x="300.6" y="152.8">EXP_6</text>
<text x="338.1" y="152.8">XP_2</text>
<text x="347.5" y="154.9">17</text>
<text x="347.5" y="151.4">18</text>
<text x="294.1" y="162">51</text>
<text x="294.1" y="158.5">52</text>
<text x="300.6" y="159.9">EXP_8</text>
<text x="300.6" y="156.4">EXP_7</text>
<text x="334.9" y="159.9">EXP_0</text>
<text x="334.9" y="156.4">EXP_1</text>
<text x="347.5" y="162">15</text>
<text x="347.5" y="158.5">16</text>
<text x="172.6" y="167.3">1</text>
<text x="224" y="167.3">32</text>
<text x="294.1" y="165.5">50</text>
<text x="300.6" y="166.9">ROMSEL</text>
<text x="300.6" y="163.4">EXP_9</text>
<text x="329.8" y="166.9">CPU_R/W</text>
<text x="337.5" y="163.4">/IRQ</text>
<text x="347.5" y="165.5">14</text>
<text x="172.6" y="170.8">2</text>
<text x="177.1" y="168.7">NC</text>
<text x="177.1" y="172.2">A16</text>
<text x="213.8" y="172.2">WE#</text>
<text x="215.4" y="168.7">Vdd</text>
<text x="224" y="170.8">31</text>
<text x="294.1" y="172.6">48</text>
<text x="294.1" y="169.1">49</text>
<text x="300.6" y="174">CPU_D1</text>
<text x="300.6" y="170.5">CPU_D0</text>
<text x="332.4" y="174">CPU_A1</text>
<text x="332.4" y="170.5">CPU_A0</text>
<text x="347.5" y="172.6">12</text>
<text x="347.5" y="169.1">13</text>
<text x="49.1" y="177.9">1</text>
<text x="53.6" y="179.3">A14</text>
<text x="87.9" y="179.3">VCC</text>
<text x="97" y="177.9">24</text>
<text x="172.6" y="174.3">3</text>
<text x="172.6" y="177.9">4</text>
<text x="177.1" y="175.8">A15</text>
<text x="177.1" y="179.3">A12</text>
<text x="215.3" y="179.3">A14</text>
<text x="215.3" y="175.8">A17</text>
<text x="224" y="177.9">29</text>
<text x="224" y="174.3">30</text>
<text x="294.1" y="179.6">46</text>
<text x="294.1" y="176.1">47</text>
<text x="300.6" y="177.5">CPU_D2</text>
<text x="332.4" y="177.5">CPU_A2</text>
<text x="347.5" y="179.6">10</text>
<text x="347.5" y="176.1">11</text>
<text x="49.1" y="181.4">2</text>
<text x="49.1" y="184.9">3</text>
<text x="53.6" y="182.8">A15</text>
<text x="89.9" y="182.8">M2</text>
<text x="97" y="184.9">22</text>
<text x="97" y="181.4">23</text>
<text x="172.6" y="181.4">5</text>
<text x="172.6" y="184.9">6</text>
<text x="177.1" y="182.8">A7</text>
<text x="215.3" y="182.8">A13</text>
<text x="224" y="184.9">27</text>
<text x="224" y="181.4">28</text>
<text x="294.1" y="183.2">45</text>
<text x="300.6" y="184.6">CPU_D4</text>
<text x="300.6" y="181">CPU_D3</text>
<text x="332.4" y="184.6">CPU_A4</text>
<text x="332.4" y="181">CPU_A3</text>
<text x="347.5" y="183.2">9</text>
<text x="49.1" y="188.5">4</text>
<text x="49.1" y="192">5</text>
<text x="53.6" y="186.3">A16</text>
<text x="53.6" y="189.9">A17</text>
<text x="79.9" y="189.9">CPU_A14</text>
<text x="79.9" y="186.3">CPU_A13</text>
<text x="97" y="192">20</text>
<text x="97" y="188.5">21</text>
<text x="172.6" y="188.5">7</text>
<text x="172.6" y="192">8</text>
<text x="177.1" y="186.3">A6</text>
<text x="177.1" y="189.9">A5</text>
<text x="217.4" y="189.9">A9</text>
<text x="217.4" y="186.3">A8</text>
<text x="224" y="192">25</text>
<text x="224" y="188.5">26</text>
<text x="294.1" y="190.2">43</text>
<text x="294.1" y="186.7">44</text>
<text x="300.6" y="191.6">CPU_D6</text>
<text x="300.6" y="188.1">CPU_D5</text>
<text x="332.4" y="191.6">CPU_A6</text>
<text x="332.4" y="188.1">CPU_A5</text>
<text x="347.5" y="190.2">7</text>
<text x="347.5" y="186.7">8</text>
<text x="49.1" y="195.5">6</text>
<text x="53.6" y="193.4">PRG_CE</text>
<text x="53.6" y="196.9">WRAM_CE</text>
<text x="81.2" y="193.4">ROMSEL</text>
<text x="81.6" y="196.9">CPU_D7</text>
<text x="97" y="195.5">19</text>
<text x="172.6" y="195.5">9</text>
<text x="177.1" y="193.4">A4</text>
<text x="177.1" y="196.9">A3</text>
<text x="214.4" y="196.9">OE#</text>
<text x="215.3" y="193.4">A11</text>
<text x="224" y="195.5">24</text>
<text x="294.1" y="197.3">41</text>
<text x="294.1" y="193.7">42</text>
<text x="300.6" y="195.2">CPU_D7</text>
<text x="332.4" y="195.2">CPU_A7</text>
<text x="347.5" y="197.3">5</text>
<text x="347.5" y="193.7">6</text>
<text x="49.1" y="199">7</text>
<text x="49.1" y="202.6">8</text>
<text x="53.6" y="200.4">CHR_A_12</text>
<text x="53.6" y="204">CHR_A13</text>
<text x="79.3" y="204">CPU_R/W</text>
<text x="81.6" y="200.4">CPU_D0</text>
<text x="97" y="202.6">17</text>
<text x="97" y="199">18</text>
<text x="170.6" y="199">10</text>
<text x="170.6" y="202.6">11</text>
<text x="177.1" y="200.4">A2</text>
<text x="177.1" y="204">A1</text>
<text x="214.7" y="204">CE#</text>
<text x="215.3" y="200.4">A10</text>
<text x="224" y="202.6">22</text>
<text x="224" y="199">23</text>
<text x="294.1" y="200.8">40</text>
<text x="300.6" y="202.2">CPU_A13</text>
<text x="300.6" y="198.7">CPU_A14</text>
<text x="332.4" y="202.2">CPU_A9</text>
<text x="332.4" y="198.7">CPU_A8</text>
<text x="347.5" y="200.8">4</text>
<text x="47.1" y="209.6">10</text>
<text x="49.1" y="206.1">9</text>
<text x="53.6" y="207.5">CHR_A14</text>
<text x="75.7" y="207.5">CIRAM_A10</text>
<text x="97" y="209.6">15</text>
<text x="97" y="206.1">16</text>
<text x="170.6" y="206.1">12</text>
<text x="170.6" y="209.6">13</text>
<text x="177.1" y="207.5">A0</text>
<text x="217.1" y="207.5">D7</text>
<text x="224" y="209.6">20</text>
<text x="224" y="206.1">21</text>
<text x="294.1" y="207.9">38</text>
<text x="294.1" y="204.3">39</text>
<text x="300.6" y="209.3">M2</text>
<text x="300.6" y="205.7">CPU_A12</text>
<text x="330.3" y="209.3">CPU_A11</text>
<text x="330.3" y="205.7">CPU_A10</text>
<text x="347.5" y="207.9">2</text>
<text x="347.5" y="204.3">3</text>
<text x="47.1" y="213.1">11</text>
<text x="53.6" y="211">CHR_A15</text>
<text x="53.6" y="214.6">CHR_A16</text>
<text x="80.2" y="214.6">PPU_A11</text>
<text x="80.2" y="211">PPU_A12</text>
<text x="97" y="213.1">14</text>
<text x="170.6" y="213.1">14</text>
<text x="177.1" y="211">D0</text>
<text x="177.1" y="214.6">D1</text>
<text x="217.1" y="214.6">D5</text>
<text x="217.1" y="211">D6</text>
<text x="224" y="213.1">19</text>
<text x="294.1" y="211.4">37</text>
<text x="300.6" y="212.8">SYS_CLK</text>
<text x="337.7" y="212.8">GND</text>
<text x="347.5" y="211.4">1</text>
<text x="47.1" y="216.7">12</text>
<text x="53.6" y="218.1">GND</text>
<text x="80.2" y="218.1">PPU_A10</text>
<text x="97" y="216.7">13</text>
<text x="170.6" y="216.7">15</text>
<text x="170.6" y="220.2">16</text>
<text x="177.1" y="218.1">D2</text>
<text x="177.1" y="221.6">Vss</text>
<text x="217.1" y="221.6">D3</text>
<text x="217.1" y="218.1">D4</text>
<text x="224" y="220.2">17</text>
<text x="224" y="216.7">18</text>
</g>
<g font-size="3.2" fill="#f00">
<text x="73.2" y="98.5">VCC</text>
<text x="81.3" y="96.7">28</text>
</g>
</svg>
